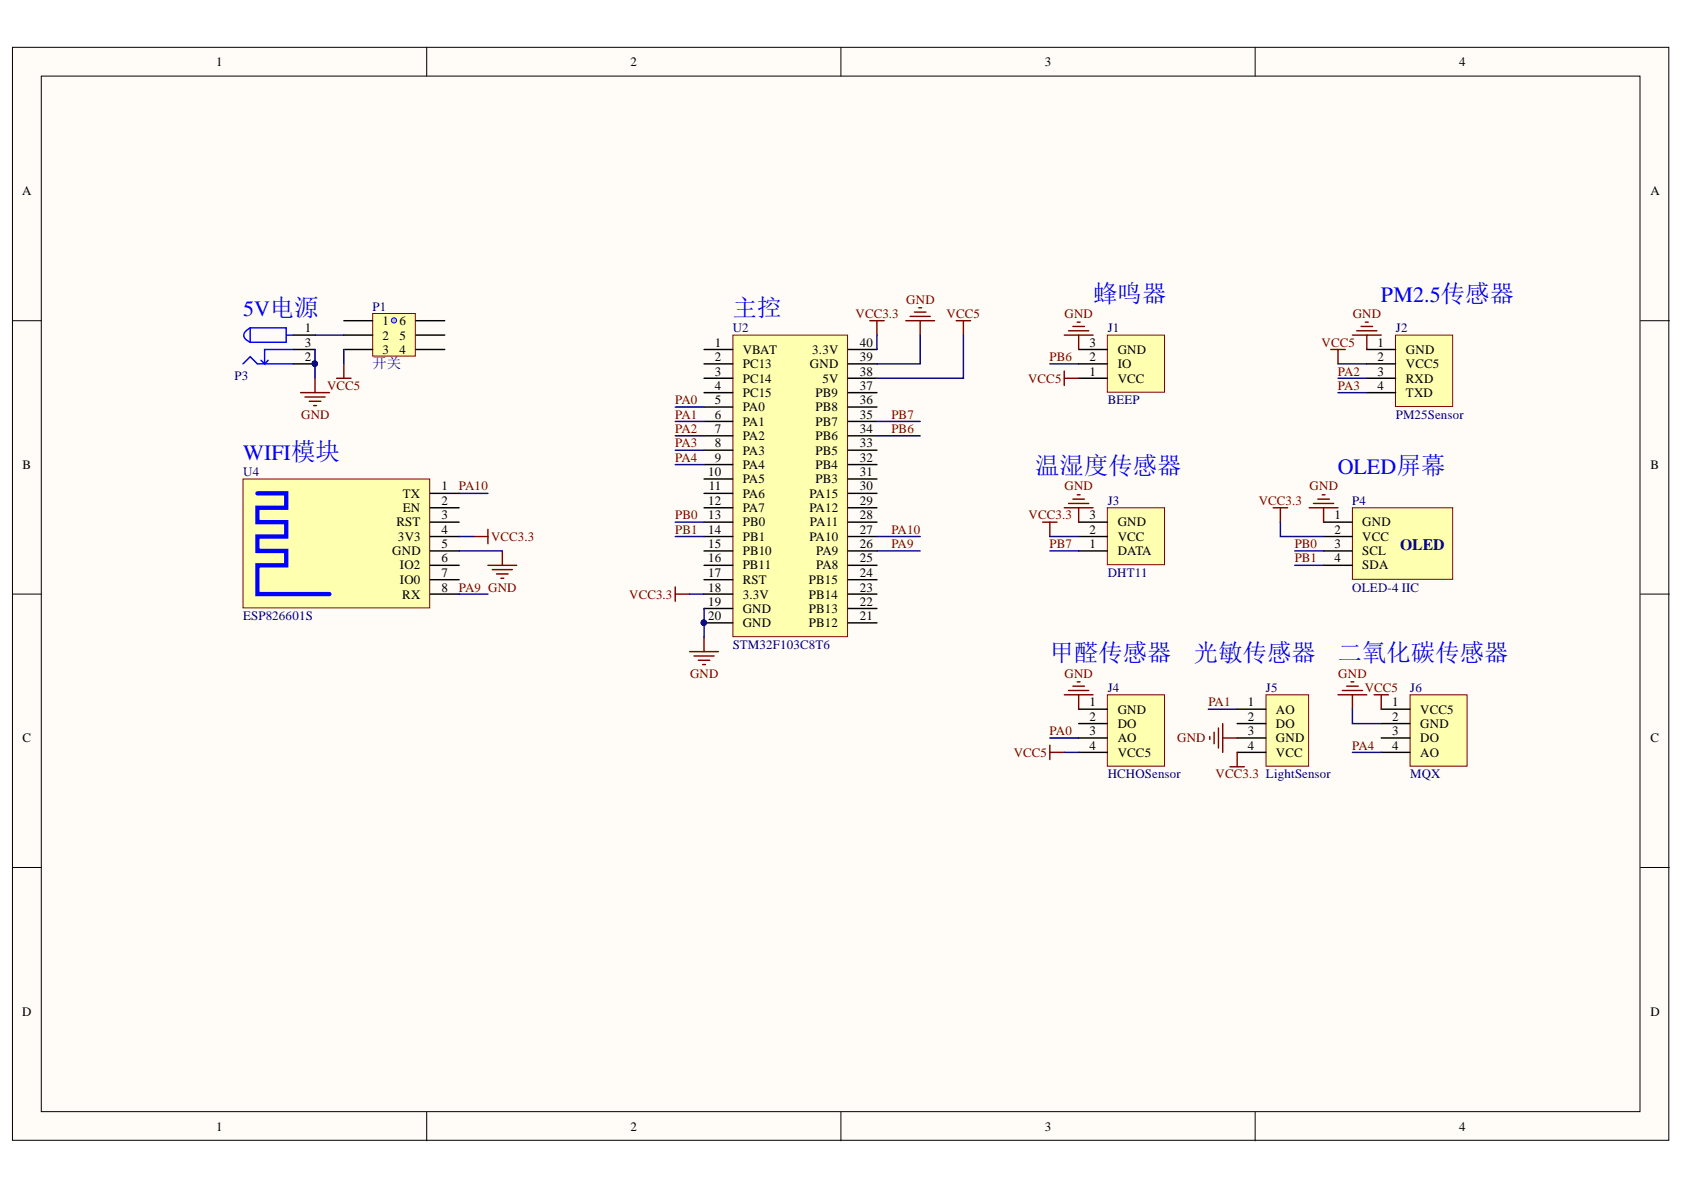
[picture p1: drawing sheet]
<svg xmlns="http://www.w3.org/2000/svg" width="297mm" height="210mm" viewBox="0 0 297 210" stroke-linecap="round" stroke-linejoin="round" font-family="sans-serif">
<g fill="#fffcf8" stroke="#000" stroke-width=".18">
<path d="M2.2 8.3h292.2v192.8h-292.2z"/>
<path d="M7.3 13.4h282v182.7h-282z"/>
</g>
<path d="M75.3 8.3v5.1M148.3 8.3v5.1M221.4 8.3v5.1M2.2 56.6h5.1M289.4 56.6h5.1M2.2 104.8h5.1M289.4 104.8h5.1M2.2 153h5.1M289.4 153h5.1M75.3 196.2v5M148.3 196.2v5M221.4 196.2v5" fill="none" stroke="#000" stroke-width=".18"/>
<path d="M129.3 59.1h20.2v53.2h-20.2z" fill="#ffffb0" stroke="#800000" stroke-width=".18"/>
<g fill="none" stroke="#000" stroke-width=".25">
<path d="M51.8 59.1h3.8M51.8 61.6h3.8M51.8 64.2h3.8M124.2 61.6h5.1M124.2 64.2h5.1M124.2 66.7h5.1M124.2 69.3h5.1M124.2 71.8h5.1M124.2 74.3h5.1M124.2 76.9h5.1M124.2 79.4h5.1M149.6 61.6h5.1"/>
<path d="M149.6 64.2h5.1M149.6 66.7h5.1M149.6 69.3h5.1M149.6 71.8h5.1M149.6 74.3h5.1M149.6 76.9h5.1M149.6 79.4h5.1M124.2 81.9h5.1M124.2 84.5h5.1M124.2 87h5.1M124.2 89.6h5.1M124.2 92.1h5.1"/>
<path d="M124.2 94.6h5.1M124.2 97.2h5.1M124.2 99.7h5.1M149.6 81.9h5.1M149.6 84.5h5.1M149.6 87h5.1M149.6 89.6h5.1M149.6 92.1h5.1M149.6 94.6h5.1M149.6 97.2h5.1M149.6 99.7h5.1M124.2 102.3h5.1"/>
<path d="M124.2 104.8h5.1M124.2 107.3h5.1M124.2 109.9h5.1M149.6 102.3h5.1M149.6 104.8h5.1M149.6 107.3h5.1M149.6 109.9h5.1"/>
</g>
<g fill="#000080" stroke="#000080" stroke-width=".18">
<circle cx="124.1" cy="109.8" r=".46"/>
<circle cx="55.5" cy="64.1" r=".46"/>
</g>
<g fill="none" stroke="#800000" stroke-width=".25">
<path d="M153.4 56.6h2.6M154.7 56.6v2.5M159.8 56.6h5M160.5 55.8h3.6M161.3 55h2M162.1 54.3h.5M162.3 56.6v2.5M168.7 56.6h2.5M169.9 56.6v2.5M119.1 103.5v2.6M119.1 104.8h2.5M121.6 114.9h5.1"/>
<path d="M122.4 115.7h3.6M123.2 116.5h2M123.9 117.2h.5M124.2 112.4v2.5"/>
</g>
<path d="M44.1 57.8h6.4v2.6h-6.4zM44.1 57.8l-.1 .1a1.56 1.56 0 0 0-.9 1.5l.3 .5 .7 .5M50.5 59.1h1.3M42.9 64.2l1.2-1.3 1.3 1.3h6.4M47.3 63.5l-.6 .7M51.8 61.6h-5.1v2.6l-.7-.7" fill="none" stroke="#00f" stroke-width=".25"/>
<path d="M65.7 55.3h7.6v7.5h-7.6z" fill="#ffffb0" stroke="#800000" stroke-width=".18"/>
<circle cx="69.5" cy="56.5" r=".46" fill="#c0c0c0" stroke="#00f" stroke-width=".18"/>
<path d="M60.7 56.6h5M60.7 59.1h5M73.4 56.6h5M73.4 59.1h5M60.7 61.6h5M73.4 61.6h5" fill="none" stroke="#000" stroke-width=".25"/>
<path d="M53 69.3h5.1M53.8 70h3.5M54.6 70.8h2M55.3 71.5h.5M55.6 66.7v2.6M59.4 66.7h2.5M60.7 64.2v2.5" fill="none" stroke="#800000" stroke-width=".25"/>
<path d="M195.3 59.1h10.1v10.1h-10.1z" fill="#ffffb0" stroke="#800000" stroke-width=".18"/>
<path d="M190.3 66.7h5M190.3 64.2h5M190.3 61.6h5" fill="none" stroke="#000" stroke-width=".25"/>
<path d="M187.7 59.1h5.1M188.5 58.3h3.5M189.2 57.6h2.1M190 56.8h.5M190.3 59.1v2.5M187.7 65.5v2.5M187.7 66.7h2.6" fill="none" stroke="#800000" stroke-width=".25"/>
<path d="M195.3 89.6h10.1v10h-10.1z" fill="#ffffb0" stroke="#800000" stroke-width=".18"/>
<path d="M190.3 97.2h5M190.3 94.6h5M190.3 92.1h5" fill="none" stroke="#000" stroke-width=".25"/>
<path d="M183.9 92.1h2.6M185.2 92.1v2.5M187.7 89.6h5.1M188.5 88.8h3.5M189.2 88h2.1M190 87.3h.5M190.3 89.6v2.5" fill="none" stroke="#800000" stroke-width=".25"/>
<path d="M42.9 84.5h32.9v22.7h-32.9z" fill="#ffffb0" stroke="#800000" stroke-width=".18"/>
<path d="M75.9 87h5.1M75.9 89.6h5.1M75.9 92.1h5.1M75.9 94.6h5.1M75.9 97.2h5.1M75.9 99.7h5.1M75.9 102.3h5.1M75.9 104.8h5.1" fill="none" stroke="#000" stroke-width=".25"/>
<path d="M45.4 87h5.1v2.6h-5.1v2.5h5.1v2.5h-5.1v2.6h5.1v2.5h-5.1v5.1h12.7" fill="none" stroke="#00f" stroke-width=".76"/>
<path d="M83.5 94.6h2.6M86.1 93.4v2.5M86.1 99.7h5M88.6 97.2v2.5M86.8 100.5h3.6M87.6 101.2h2M88.4 102h.5" fill="none" stroke="#800000" stroke-width=".25"/>
<path d="M195.3 122.6h10.1v12.5h-10.1z" fill="#ffffb0" stroke="#800000" stroke-width=".18"/>
<path d="M190.3 125.1h5M190.3 127.6h5M190.3 130.2h5M190.3 132.7h5" fill="none" stroke="#000" stroke-width=".25"/>
<path d="M185.2 131.4v2.6M185.2 132.7h2.5M187.7 122.6h5.1M188.5 121.8h3.5M189.2 121h2.1M190 120.3h.5M190.3 122.6v2.5" fill="none" stroke="#800000" stroke-width=".25"/>
<path d="M223.3 122.6h7.5v12.5h-7.5z" fill="#ffffb0" stroke="#800000" stroke-width=".18"/>
<path d="M218.2 125.1h5.1M218.2 127.6h5.1M218.2 130.2h5.1M218.2 132.7h5.1" fill="none" stroke="#000" stroke-width=".25"/>
<path d="M213.4 129.9v.5M214.2 129.2v2M214.9 128.4v3.5M215.7 127.6v5.1M215.7 130.2h2.5M216.9 135.2h2.6M218.2 132.7v2.5" fill="none" stroke="#800000" stroke-width=".25"/>
<path d="M248.7 122.6h10.1v12.5h-10.1z" fill="#ffffb0" stroke="#800000" stroke-width=".18"/>
<path d="M243.6 125.1h5.1M243.6 127.6h5.1M243.6 130.2h5.1M243.6 132.7h5.1" fill="none" stroke="#000" stroke-width=".25"/>
<path d="M236 122.6h5.1M236.8 121.8h3.5M237.5 121h2.1M238.3 120.3h.5M238.6 122.6v2.5M242.4 122.6h2.5M243.6 122.6v2.5" fill="none" stroke="#800000" stroke-width=".25"/>
<path d="M238.6 89.6h17.6v12.6h-17.6z" fill="#ffffb0" stroke="#800000" stroke-width=".18"/>
<path d="M233.5 92.1h5.1M233.5 94.6h5.1M233.5 97.2h5.1M233.5 99.7h5.1" fill="none" stroke="#000" stroke-width=".25"/>
<path d="M224.6 89.6h2.5M225.8 89.6v2.5M230.9 89.6h5.1M231.7 88.8h3.5M232.5 88h2M233.2 87.3h.5M233.5 89.6v2.5" fill="none" stroke="#800000" stroke-width=".25"/>
<path d="M246.1 59.1h10.1v12.6h-10.1z" fill="#ffffb0" stroke="#800000" stroke-width=".18"/>
<path d="M241.1 61.6h5.1M241.1 64.2h5.1M241.1 66.7h5.1M241.1 69.3h5.1" fill="none" stroke="#000" stroke-width=".25"/>
<path d="M238.6 59.1h5M239.3 58.3h3.6M240.1 57.6h2M240.8 56.8h.5M241.1 59.1v2.5M234.7 61.6h2.6M236 61.6v2.6" fill="none" stroke="#800000" stroke-width=".25"/>
<g fill="none" stroke="#000080" stroke-width=".25">
<path d="M55.6 59.1h5.1M154.7 59.1v2.5M162.3 59.1v5.1h-7.6M169.9 59.1v7.6h-15.2M55.6 61.6v5.1M60.7 61.6v2.6M119.1 74.3h5.1M119.1 71.8h5.1M119.1 76.9h5.1M119.1 79.4h5.1M154.7 74.3h7.6M154.7 76.9h7.6"/>
<path d="M185.2 64.2h5.1M236 64.2h5.1M236 69.3h5.1M236 66.7h5.1M81 94.6h2.5M81 97.2h7.6M81 87h5.1M119.1 94.6h5.1M119.1 81.9h5.1M119.1 92.1h5.1M154.7 94.6h7.6M154.7 97.2h7.6"/>
<path d="M185.2 94.6h5.1M185.2 97.2h5.1M225.8 92.1v2.5h7.7M228.4 97.2h5.1M228.4 99.7h5.1M81 104.8h5.1M121.6 104.8h2.6M124.2 107.3v5.1M185.2 130.2h5.1M187.7 132.7h2.6M213.1 125.1h5.1M238.6 125.1v2.5h5"/>
<path d="M238.6 132.7h5"/>
</g>
<g fill="#000080" stroke="#000080" stroke-width=".18">
<circle cx="124.1" cy="109.8" r=".46"/>
<circle cx="55.5" cy="64.1" r=".46"/>
</g>
<g font-size="4.3" fill="#00f">
<text x="192.8" y="53.2">蜂鸣器</text>
<text x="129.2" y="55.8">主控</text>
<text x="182.6" y="83.6">温湿度传感器</text>
<text x="185.1" y="116.7">甲醛传感器</text>
<text x="210.6" y="116.7">光敏传感器</text>
<text x="236" y="116.7">二氧化碳传感器</text>
</g>
<g font-size="3.9" fill="#00f">
<text x="243.6" y="53.2">PM2.5传感器</text>
<text x="42.9" y="55.8">5V电源</text>
<text x="42.9" y="81.1">WIFI模块</text>
<text x="236" y="83.6">OLED屏幕</text>
</g>
<text font-size="2.8" fill="#000080" x="247" y="97.1">OLED</text>
<text font-size="2.5" fill="#000080" x="65.7" y="65">开关</text>
<g font-size="2.3">
<text x="38.1" y="11.7">1</text>
<text x="111.2" y="11.7">2</text>
<text x="184.3" y="11.7">3</text>
<text x="257.4" y="11.7">4</text>
<text x="3.9" y="34.5">A</text>
<text x="291.1" y="34.5">A</text>
<text x="53.8" y="58.6">1</text>
<text x="67.5" y="57.4">1</text>
<text x="67.5" y="59.9">2</text>
<text x="70.5" y="59.9">5</text>
<text x="70.5" y="57.4">6</text>
<text x="53.8" y="61.2">3</text>
<text x="53.8" y="63.7">2</text>
<text x="67.5" y="62.4">3</text>
<text x="70.5" y="62.4">4</text>
<text x="126.1" y="61.2">1</text>
<text x="126.1" y="63.7">2</text>
<text x="131" y="62.4">VBAT</text>
<text x="131" y="65">PC13</text>
<text x="142.9" y="65">GND</text>
<text x="143.3" y="62.4">3.3V</text>
<text x="151.7" y="63.7">39</text>
<text x="151.7" y="61.2">40</text>
<text x="192.2" y="63.7">2</text>
<text x="192.2" y="61.2">3</text>
<text x="197.2" y="65">IO</text>
<text x="197.2" y="62.4">GND</text>
<text x="243" y="61.2">1</text>
<text x="243" y="63.7">2</text>
<text x="248" y="62.4">GND</text>
<text x="248" y="65">VCC5</text>
<text x="126.1" y="66.2">3</text>
<text x="126.1" y="68.8">4</text>
<text x="126.1" y="71.3">5</text>
<text x="131" y="67.5">PC14</text>
<text x="131" y="70">PC15</text>
<text x="143.9" y="70">PB9</text>
<text x="145.1" y="67.5">5V</text>
<text x="151.7" y="71.3">36</text>
<text x="151.7" y="68.8">37</text>
<text x="151.7" y="66.2">38</text>
<text x="192.2" y="66.2">1</text>
<text x="197.2" y="67.5">VCC</text>
<text x="243" y="66.2">3</text>
<text x="243" y="68.8">4</text>
<text x="248" y="67.5">RXD</text>
<text x="248" y="70">TXD</text>
<text x="126.1" y="73.8">6</text>
<text x="126.1" y="76.4">7</text>
<text x="131" y="72.6">PA0</text>
<text x="131" y="75.1">PA1</text>
<text x="131" y="77.6">PA2</text>
<text x="143.9" y="77.6">PB6</text>
<text x="143.9" y="75.1">PB7</text>
<text x="143.9" y="72.6">PB8</text>
<text x="151.7" y="76.4">34</text>
<text x="151.7" y="73.8">35</text>
<text x="4" y="82.7">B</text>
<text x="124.9" y="84">10</text>
<text x="126.1" y="78.9">8</text>
<text x="126.1" y="81.4">9</text>
<text x="131" y="80.2">PA3</text>
<text x="131" y="82.7">PA4</text>
<text x="143.9" y="82.7">PB4</text>
<text x="143.9" y="80.2">PB5</text>
<text x="151.7" y="84">31</text>
<text x="151.7" y="81.4">32</text>
<text x="151.7" y="78.9">33</text>
<text x="291.1" y="82.7">B</text>
<text x="71" y="87.8">TX</text>
<text x="77.9" y="86.5">1</text>
<text x="77.9" y="89">2</text>
<text x="124.9" y="89">12</text>
<text x="125" y="86.5">11</text>
<text x="131" y="85.2">PA5</text>
<text x="131" y="87.8">PA6</text>
<text x="142.8" y="87.8">PA15</text>
<text x="143.9" y="85.2">PB3</text>
<text x="151.7" y="89">29</text>
<text x="151.7" y="86.5">30</text>
<text x="69.9" y="92.8">RST</text>
<text x="70.2" y="95.4">3V3</text>
<text x="71" y="90.3">EN</text>
<text x="77.9" y="91.6">3</text>
<text x="77.9" y="94.1">4</text>
<text x="124.9" y="91.6">13</text>
<text x="124.9" y="94.1">14</text>
<text x="131" y="90.3">PA7</text>
<text x="131" y="92.8">PB0</text>
<text x="131" y="95.4">PB1</text>
<text x="142.8" y="95.4">PA10</text>
<text x="142.8" y="90.3">PA12</text>
<text x="142.9" y="92.8">PA11</text>
<text x="151.7" y="94.1">27</text>
<text x="151.7" y="91.6">28</text>
<text x="192.2" y="94.1">2</text>
<text x="192.2" y="91.6">3</text>
<text x="197.2" y="95.4">VCC</text>
<text x="197.2" y="92.8">GND</text>
<text x="235.4" y="91.6">1</text>
<text x="235.4" y="94.1">2</text>
<text x="240.3" y="92.8">GND</text>
<text x="240.3" y="95.4">VCC</text>
<text x="69.2" y="97.9">GND</text>
<text x="70.5" y="100.4">IO2</text>
<text x="77.9" y="96.6">5</text>
<text x="77.9" y="99.2">6</text>
<text x="77.9" y="101.7">7</text>
<text x="124.9" y="96.6">15</text>
<text x="124.9" y="99.2">16</text>
<text x="124.9" y="101.7">17</text>
<text x="131" y="97.9">PB10</text>
<text x="131" y="100.4">PB11</text>
<text x="144" y="100.4">PA8</text>
<text x="144" y="97.9">PA9</text>
<text x="151.7" y="101.7">24</text>
<text x="151.7" y="99.2">25</text>
<text x="151.7" y="96.6">26</text>
<text x="192.2" y="96.6">1</text>
<text x="197.2" y="97.9">DATA</text>
<text x="235.4" y="96.6">3</text>
<text x="235.4" y="99.2">4</text>
<text x="240.3" y="97.9">SCL</text>
<text x="240.3" y="100.4">SDA</text>
<text x="70.5" y="103">IO0</text>
<text x="71" y="105.6">RX</text>
<text x="77.9" y="104.3">8</text>
<text x="124.9" y="104.3">18</text>
<text x="124.9" y="106.9">19</text>
<text x="131" y="103">RST</text>
<text x="131" y="105.6">3.3V</text>
<text x="142.7" y="105.6">PB14</text>
<text x="142.7" y="103">PB15</text>
<text x="151.7" y="106.9">22</text>
<text x="151.7" y="104.3">23</text>
<text x="124.9" y="109.4">20</text>
<text x="131" y="108.1">GND</text>
<text x="131" y="110.7">GND</text>
<text x="142.7" y="110.7">PB12</text>
<text x="142.7" y="108.1">PB13</text>
<text x="151.7" y="109.4">21</text>
<text x="192.2" y="124.6">1</text>
<text x="197.2" y="125.9">GND</text>
<text x="220.1" y="124.6">1</text>
<text x="225.1" y="125.9">AO</text>
<text x="245.5" y="124.6">1</text>
<text x="250.5" y="125.9">VCC5</text>
<text x="4" y="130.9">C</text>
<text x="192.2" y="127.1">2</text>
<text x="192.2" y="129.7">3</text>
<text x="197.2" y="128.4">DO</text>
<text x="197.2" y="130.9">AO</text>
<text x="220.1" y="127.1">2</text>
<text x="220.1" y="129.7">3</text>
<text x="225.1" y="128.4">DO</text>
<text x="225.1" y="130.9">GND</text>
<text x="245.5" y="127.1">2</text>
<text x="245.5" y="129.7">3</text>
<text x="250.5" y="128.4">GND</text>
<text x="250.5" y="130.9">DO</text>
<text x="291.1" y="130.9">C</text>
<text x="192.2" y="132.2">4</text>
<text x="197.2" y="133.5">VCC5</text>
<text x="220.1" y="132.2">4</text>
<text x="225.1" y="133.5">VCC</text>
<text x="245.5" y="132.2">4</text>
<text x="250.5" y="133.5">AO</text>
<text x="3.9" y="179.2">D</text>
<text x="291.1" y="179.2">D</text>
<text x="38.1" y="199.5">1</text>
<text x="111.2" y="199.5">2</text>
<text x="184.3" y="199.5">3</text>
<text x="257.4" y="199.5">4</text>
</g>
<g font-size="2.3" fill="#800000">
<text x="159.9" y="53.6">GND</text>
<text x="150.9" y="56.1">VCC3.3</text>
<text x="167" y="56.1">VCC5</text>
<text x="187.8" y="56.1">GND</text>
<text x="238.6" y="56.1">GND</text>
<text x="185.1" y="63.7">PB6</text>
<text x="233.1" y="61.2">VCC5</text>
<text x="57.7" y="68.8">VCC5</text>
<text x="119.1" y="71.3">PA0</text>
<text x="181.3" y="67.5">VCC5</text>
<text x="236" y="68.8">PA3</text>
<text x="236" y="66.2">PA2</text>
<text x="53.1" y="73.8">GND</text>
<text x="119.1" y="73.8">PA1</text>
<text x="119.1" y="76.4">PA2</text>
<text x="157.2" y="76.4">PB6</text>
<text x="157.2" y="73.8">PB7</text>
<text x="119.1" y="81.4">PA4</text>
<text x="119.1" y="78.9">PA3</text>
<text x="80.9" y="86.5">PA10</text>
<text x="187.8" y="86.5">GND</text>
<text x="222" y="89">VCC3.3</text>
<text x="231" y="86.5">GND</text>
<text x="86.6" y="95.4">VCC3.3</text>
<text x="119.1" y="91.6">PB0</text>
<text x="119.1" y="94.1">PB1</text>
<text x="157.2" y="94.1">PA10</text>
<text x="181.4" y="91.6">VCC3.3</text>
<text x="157.2" y="96.6">PA9</text>
<text x="185.1" y="96.6">PB7</text>
<text x="228.4" y="96.6">PB0</text>
<text x="228.4" y="99.2">PB1</text>
<text x="80.9" y="104.3">PA9 GND</text>
<text x="111" y="105.6">VCC3.3</text>
<text x="121.7" y="119.5">GND</text>
<text x="187.8" y="119.5">GND</text>
<text x="236.1" y="119.5">GND</text>
<text x="213.1" y="124.6">PA1</text>
<text x="240.7" y="122.1">VCC5</text>
<text x="185.1" y="129.7">PA0</text>
<text x="207.6" y="130.9">GND</text>
<text x="178.8" y="133.5">VCC5</text>
<text x="214.4" y="137.3">VCC3.3 LightSensor</text>
<text x="238.5" y="132.2">PA4</text>
</g>
<g font-size="2.3" fill="#000080">
<text x="65.7" y="54.8">P1</text>
<text x="129.2" y="58.6">U2</text>
<text x="195.4" y="58.6">J1</text>
<text x="246.2" y="58.6">J2</text>
<text x="41.4" y="67">P3</text>
<text x="195.4" y="71.3">BEEP</text>
<text x="246.2" y="73.8">PM25Sensor</text>
<text x="42.9" y="84">U4</text>
<text x="195.4" y="89">J3</text>
<text x="238.5" y="89">P4</text>
<text x="195.4" y="101.7">DHT11</text>
<text x="238.5" y="104.3">OLED-4 IIC</text>
<text x="42.9" y="109.4">ESP826601S</text>
<text x="129.2" y="114.5">STM32F103C8T6</text>
<text x="195.4" y="122.1">J4</text>
<text x="223.3" y="122.1">J5</text>
<text x="248.8" y="122.1">J6</text>
<text x="195.4" y="137.3">HCHOSensor</text>
<text x="248.8" y="137.3">MQX</text>
</g>
</svg>
